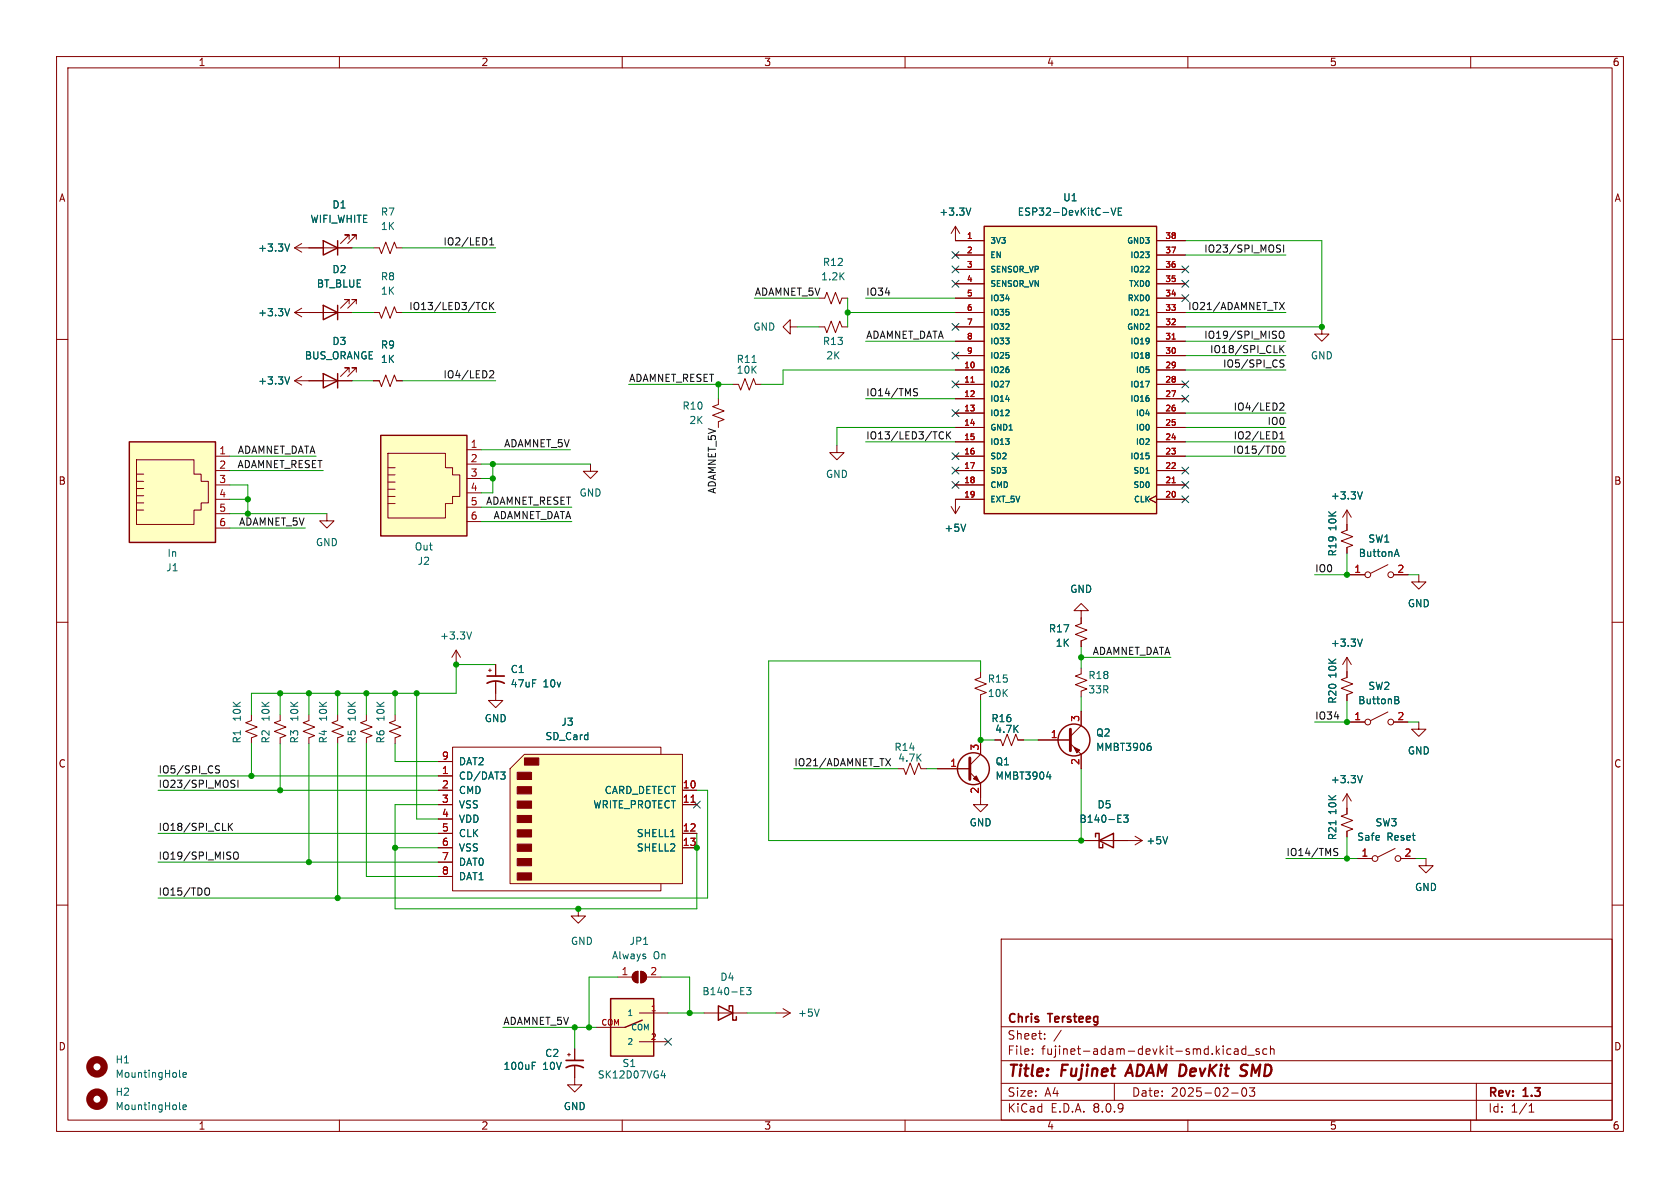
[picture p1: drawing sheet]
<svg xmlns="http://www.w3.org/2000/svg" width="297mm" height="210mm" viewBox="0 0 297 210" stroke-linecap="round" stroke-linejoin="round" font-family="sans-serif">
<g fill="none" stroke="#840000" stroke-width=".18">
<path d="M10 10h277v190h-277zM12 12h273v186h-273zM60 10v2M110 10v2M160 10v2M210 10v2M260 10v2M54.6 43.8h7.6M61.7 42.3v-.8h-.7h.7l-1.5 1.6M63 42.3v-.8h-.8h.8l-1.5 1.6M66 55.2h1.1l.3 1.1 .8-2.1 .8 2.1 .7-2.1 .4 1h1M10 60h2"/>
<path d="M127 70.5v1l-1 .4 2 .7-2 .8 2 .8-1 .3v1.1M285 60h2M57.8 90.8v1.3h1.3l-1.3 1.2-1.3-1.2h1.3M104.4 82v1.3h1.3l-1.3 1.3-1.3-1.3h1.3M245.4 99.8l-3.1 1.5M10 110h2M80.6 114.9l-.7 1.3M80.6 114.9v2.6M80.6 114.9l.8 1.3M86.4 118.5h.5M86.6 118.2v.5M87.6 117.5v2"/>
<path d="M238.1 118.7v1.1l-1 .3 2 .8-2 .8 2 .7-1 .4v1M238.8 101.6h2.5M246.4 101.6h2.5M250.8 101.6v1.3h1.3l-1.3 1.2-1.2-1.2h1.2M285 110h2M44.4 126.4v1l-1 .4 2.1 .7-2.1 .8 2.1 .7-1.1 .4v1M49.5 126.4v1l-1 .4 2 .7-2 .8 2 .7-1 .4v1M54.6 126.4v1l-1 .4 2 .7-2 .8 2 .7-1 .4v1M59.7 126.4v1l-1 .4 2 .7-2 .8 2 .7-1 .4v1M87.6 120.5v3.3h1.3l-1.3 1.3-1.2-1.3h1.2M238.1 140.3v3.6l-1 .4 2 .7-2 .8 2 .8-1 .3v1.1M238.1 140.3l-.7 1.3"/>
<path d="M238.1 140.3l.8 1.3M240 151.8h2.6M246.6 150l-3 1.5M247.6 151.8h2.6M252.1 151.8v1.2h1.3l-1.3 1.3-1.3-1.3h1.3M10 160h2M137.2 179.1h2.5M138.4 178.3l1.3 .8M139.7 179.1l-1.3 .7M177 166h108v32h-108zM285 160h2M60 198v2"/>
<path d="M100.3 186.4h.5M100.6 186.2v.5M101.6 185.4v2.1M101.6 188.5v2M110 198v2M160 198v2M177 194.5h108M177 191.5h108M177 187.5h108M177 181.5h108M182.5 186.3v.1M182.5 185.5v.1"/>
<path d="M184.7 183.6v.1M184.7 182.8v.1M187.6 182.1l-1.3 2M197 191.5v3M210 198v2M217.6 185.5l-.4-.1-.3 .3v.4l.1 .2h.6M217.7 193.2h1.2M218.2 185.5h.6l.1 .9M218.9 185.8h-.5a.29 .29 0 0 0-.2 .3 .29 .29 0 0 0 .2 .3l.5-.1M219.7 192.4l.2-.1a.81 .81 0 0 1 .6 .6 .81 .81 0 0 1-.3 .8l-.2 .1a.81 .81 0 0 1-.3-1.4zM220.2 185.5l-.4-.1-.3 .3v.4l.2 .2h.5M220.2 184.9v1.5"/>
<path d="M220.6 186.5h1.1M220.9 192.3h.9l-.5 .6 .4 .1v.7l-.2 .1h-.4l-.2-.1M222.6 185.5l-.4-.1-.2 .2 .1 .2 .5 .2v.3h-.6M224 185.5l-.5-.1-.3 .3v.4l.2 .2h.6M224.6 185.5l.2-.1 .4 .1v.9M224.6 184.9v1.5M260 198v2M261 191.5v6.5M270.3 196.6h.9M270.3 195.5l.4-.4v1.5"/>
<circle cx="241.8" cy="101.6" r=".51"/>
<circle cx="245.9" cy="101.6" r=".51"/>
<circle cx="243.1" cy="151.8" r=".51"/>
<circle cx="247.1" cy="151.8" r=".51"/>
</g>
<path d="M199.8 188.2l-.9 2M219.8 188.2l.8 .1M220.1 189.3a.49 .49 0 0 1 .3 .5 .49 .49 0 0 1-.4 .4" fill="none" stroke="#840000" stroke-width=".4"/>
<path d="M246.6 98h.6M246.9 97.1l.4 1.3M83.4 111.7l-.5 1.3M240.8 137.1l-.4 1.3M236.2 145.1v.7M144.8 178.4l-.4 1.2M94.1 188.4h.4M94.1 187.8h.6" fill="none" stroke="#006464" stroke-width=".18"/>
<path d="M57.1 42.5l2.6 1.3-2.6 1.3zM59.7 42.5v2.6" fill="none" stroke="#840000" stroke-width=".25"/>
<path d="M86.1 119.5h3.1M86.1 120.8a3.2 3.2 0 0 1 3.1 0M100.1 188.7a3.2 3.2 0 0 1 3 0M100.1 187.5h3" fill="none" stroke="#840000" stroke-width=".3"/>
<path d="M67.3 77h15.2v17.7h-15.2z" fill="#ffffc2"/>
<g fill="none" stroke="#840000" stroke-width=".18">
<path d="M52.1 55.2l1.2 .8M52.1 55.2h10.1M53.3 54.5l-1.2 .7M61.7 53.7v-.7h-.7h.7l-1.5 1.5M63 53.7v-.7h-.8h.8l-1.5 1.5M82.5 79.5h2.6M68.6 82.7h1.2M68.6 83.9h1.2M68.6 85.2h1.2M68.6 86.5h1.2M68.6 87.8h1.2M68.6 89h1.2"/>
<path d="M68.6 80.1h10.1v2.6h1.3v1.2h1.3v3.9h-1.3v1.2h-1.3v2.6h-10.1zM82.5 82h2.6M82.5 84.6h2.6M82.5 87.1h2.6M82.5 89.7h2.6M82.5 92.2h2.6M191.1 118.1v1l-1 .4 2.1 .8-2.1 .7 2.1 .8-1.1 .4v1M64.8 126.4v1l-1 .4 2 .7-2 .8 2 .7-1 .4v1M69.8 126.4v1l-1 .4 2.1 .7-2.1 .8 2.1 .7-1.1 .4v1M183.5 130.8h5.7M189.2 131.4l1.9 2v2.5M191.1 125.7v2.6l-1.9 1.9"/>
<path d="M101.6 190.5v1.3h1.3l-1.3 1.2-1.3-1.2h1.3"/>
</g>
<g fill="none" stroke="#840000" stroke-width=".25">
<path d="M57.1 54l2.6 1.2-2.6 1.3zM59.7 54v2.5M67.3 77h15.2v17.7h-15.2z"/>
<circle cx="189.9" cy="130.8" r="2.82"/>
</g>
<path d="M51.2 54.6l-.4 1.2M203.2 131.4h.2M203.3 131.9l.2 .2v.3l-.2 .3" fill="none" stroke="#006464" stroke-width=".18"/>
<path d="M189.2 128.9v3.8" fill="none" stroke="#840000" stroke-width=".51"/>
<path d="M189.9 132.1l1 .5-.5 .5z" fill="#840000" stroke="#840000" stroke-width=".18"/>
<path d="M90.2 135.9l2.5-2.5h27.9v22.8h-30.4z" fill="#ffffc2"/>
<g fill="#840000" stroke="#840000" stroke-width=".18">
<path d="M91.4 154.3h2.6v1.3h-2.6z"/>
<path d="M91.4 151.8h2.6v1.2h-2.6z"/>
<path d="M91.4 149.2h2.6v1.3h-2.6z"/>
<path d="M91.4 146.7h2.6v1.3h-2.6z"/>
<path d="M91.4 144.1h2.6v1.3h-2.6z"/>
<path d="M91.4 141.6h2.6v1.3h-2.6z"/>
<path d="M91.4 139.1h2.6v1.2h-2.6z"/>
<path d="M91.4 136.5h2.6v1.3h-2.6z"/>
<path d="M92.7 134h2.5v1.3h-2.5z"/>
</g>
<g fill="none" stroke="#840000" stroke-width=".18">
<path d="M77.5 137.2h2.5M77.5 139.7h2.5M77.5 134.6h2.5M90.2 135.9l2.5-2.5h27.9v22.8h-30.4zM116.8 133.4v-1.3h-36.8v25.4h36.8v-1.3M120.6 139.7h2.6M77.5 142.2h2.5M77.5 147.3h2.5M77.5 149.9h2.5M77.5 144.8h2.5M77.5 152.4h2.5M77.5 154.9h2.5"/>
<path d="M120.6 142.2h2.6M120.6 147.3h2.6M120.6 149.9h2.6"/>
</g>
<path d="M88.5 136.5h.8l-.4 .5M89 137l.3 .2v.3l-.3 .2" fill="none" stroke="#006464" stroke-width=".18"/>
<path d="M122.2 141.8h.7" fill="none" stroke="#a90000" stroke-width=".18"/>
<path d="M22.9 78.1h15.2v17.8h-15.2z" fill="#ffffc2"/>
<g fill="none" stroke="#840000" stroke-width=".18">
<path d="M54.6 67.3h7.6M61.7 65.8v-.8h-.7h.7l-1.5 1.5M63 65.8v-.8h-.8h.8l-1.5 1.5M24.1 83.8h1.3M24.1 85.1h1.3M24.1 86.4h1.3M24.1 87.6h1.3M24.1 88.9h1.3M24.1 90.2h1.3M24.1 81.3h10.2v2.5h1.3v1.3h1.2v3.8h-1.2v1.3h-1.3v2.5h-10.2zM38.1 80.6h2.5M38.1 83.2h2.5"/>
<path d="M38.1 85.7h2.5M38.1 88.3h2.5M38.1 90.8h2.5M38.1 93.3h2.5M173.4 118.7v1.1l-1.1 .3 2.1 .8-2.1 .8 2.1 .7-1 .4v1M191.1 109.2v1l-1 .4 2.1 .8-2.1 .7 2.1 .8-1.1 .4v1"/>
</g>
<path d="M22.9 78.1h15.2v17.8h-15.2zM57.1 66l2.6 1.3-2.6 1.3zM59.7 66v2.6" fill="none" stroke="#840000" stroke-width=".25"/>
<path d="M107.9 176.5h7.7v10.2h-7.7z" fill="#ffffc2"/>
<g fill="none" stroke="#840000" stroke-width=".25">
<path d="M193.7 148v-.7h.6v2.6h.6v-.7M194.3 148.6l2.5-1.3v2.6zM107.9 176.5h7.7v10.2h-7.7zM127 177.8l2.5 1.3-2.5 1.2zM128.9 178.4v-.6h.6v2.5h.7v-.6M113.5 180.3l-3 1.3"/>
<circle cx="172.1" cy="135.9" r="2.82"/>
</g>
<g fill="none" stroke="#840000" stroke-width=".18">
<path d="M52.1 43.8l1.2 .8M52.1 43.8h2.5M53.3 43.1l-1.2 .7M66 43.8h1.1l.3 1 .8-2 .8 2 .7-2 .4 1h1M139.7 57.8v-1.3l-1.3 1.3 1.3 1.3v-1.3h1.3M144.8 57.8h1l.4 1 .7-2 .8 2 .8-2 .3 1h1.1M144.8 52.7h1l.4-1 .7 2 .8-2 .8 2 .3-1h1.1M168.9 40l-.8 1.3M168.9 40v2.5M168.9 40l.8 1.3M52.1 67.3l1.2 .8M52.1 67.3h2.5"/>
<path d="M53.3 66.5l-1.2 .8M66 67.3h1.1l.3 1 .8-2 .8 2 .7-2 .4 1h1M129.5 67.9h1.1l.3 1.1 .8-2.1 .8 2.1 .7-2.1 .4 1h1M148 78.7v1.3h1.2l-1.2 1.3-1.3-1.3h1.3M191.1 108h1.3l-1.3-1.3-1.2 1.3h1.2v1.2M158.7 135.9h1.1l.3 1 .8-2 .8 2 .7-2 .4 1h1M165.7 135.9h5.7M171.4 136.5l2 1.9v3.8h1.2l-1.2 1.3-1.3-1.3h1.3M173.4 130.8v2.6l-2 1.9M175.9 130.8h1l.4 1 .8-2 .7 2 .8-2 .4 1h1M238.8 127.6h2.5M245.4 125.9l-3.1 1.5"/>
<path d="M246.4 127.6h2.5M250.8 127.6v1.3h1.3l-1.3 1.3-1.2-1.3h1.2M191.8 148.6h7.6M102.2 160.7v1.2h1.3l-1.3 1.3-1.2-1.3h1.2M109.2 172.7h2.6M112.1 172l.7-.3v2a1.02 1.02 0 0 1-1-.6 1.02 1.02 0 0 1 .3-1.1zM113 179.1h5.1M113.3 171.7a1.02 1.02 0 0 1 1 1 1.02 1.02 0 0 1-1 1zM114.3 172.7h2.5M124.5 179.1h7.6M105.4 181.6h5.1M113 184.2h5.1"/>
<circle cx="241.8" cy="127.6" r=".51"/>
<circle cx="245.9" cy="127.6" r=".51"/>
</g>
<g fill="none" stroke="#006464" stroke-width=".18">
<path d="M171.6 36.8l-.4 1.2M51.2 43.1l-.4 1.3M51.2 66.6l-.4 1.3M133 64.1h.7M185 137.3h.8M185.6 136.9v.8M246.6 123.1l.6 .2 .1 .2-.3 .2M246.6 123.7h.4M247 123.7l.3 .3v.3l-.7 .1M197.6 145.4h.6M197.6 144.1h.6M198.6 144.1h.8l-.4 .5 .4 .1v.5l-.2 .2-.6-.2"/>
<path d="M130.9 175.8h.7M130.9 174.6h.7M132 174.6h.8l-.5 .5 .4 .1v.5l-.2 .1-.5-.1M31.7 190.3l.2 .1M31.7 196l.2 .2M32.3 190l.6-.1v-.2l-.4-.1-.2 .2 .1 .6h.5M32.3 195.7l.6-.1v-.2l-.4-.1-.2 .2 .1 .6h.5M116.9 190.1h.8M117.5 189.7v.9"/>
</g>
<g fill="#840000" stroke="#840000" stroke-width=".18">
<path d="M112.1 172l.7-.3v2a1.02 1.02 0 0 1-1-.6 1.02 1.02 0 0 1 .3-1.1z"/>
<path d="M113.3 171.7a1.02 1.02 0 0 1 1 1 1.02 1.02 0 0 1-1 1z"/>
<path d="M172.1 137.7l.5-.5 .5 1z"/>
</g>
<g fill="none" stroke="#840000" stroke-width="1.3">
<circle cx="17.1" cy="188.6" r="1.27"/>
<circle cx="17.1" cy="194.3" r="1.27"/>
</g>
<path d="M171.4 134v3.8" fill="none" stroke="#840000" stroke-width=".51"/>
<path d="M174 40h30.5v50.8h-30.5z" fill="#ffffc2"/>
<path d="M174 40h30.5v50.8h-30.5z" fill="none" stroke="#840000" stroke-width=".25"/>
<g fill="none" stroke="#840000" stroke-width=".18">
<path d="M54.6 55.2h2.5M54.6 43.8h2.5M59.7 55.2h2.5M59.7 43.8h2.5M168.9 42.5h5.1M168.9 45.1h5.1M168.9 47.6h5.1M168.9 57.8h5.1M168.9 55.2h5.1M168.9 52.7h5.1M168.9 50.2h5.1M204.5 42.5h5"/>
<path d="M204.5 45.1h5M204.5 47.6h5M204.5 57.8h5M204.5 55.2h5M204.5 52.7h5M204.5 50.2h5M233.7 57.8v1.3h1.2l-1.2 1.2-1.3-1.2h1.3M54.6 67.3h2.5M59.7 67.3h2.5M66 67.3h1.1M70.1 67.3h1M168.9 65.4h5.1"/>
<path d="M168.9 67.9h5.1M168.9 70.5h5.1M168.9 73h5.1M168.9 75.6h5.1M168.9 78.1h5.1M168.9 62.9h5.1M168.9 60.3h5.1M204.5 65.4h5M204.5 67.9h5M204.5 70.5h5M204.5 73h5M204.5 75.6h5"/>
<path d="M204.5 78.1h5M204.5 62.9h5M204.5 60.3h5M168.1 89.5l.8 1.3M168.9 80.6h5.1M168.9 83.2h5.1M168.9 85.7h5.1M169.7 89.5l-.8 1.3M174 88.3h-5.1v2.5M204.5 87.6l-1.3 .7 1.3 .6M204.5 80.6h5M204.5 83.2h5"/>
<path d="M204.5 85.7h5M204.5 88.3h5M238.1 90.2v3.5l-1 .4 2 .8-2 .7 2 .8-1 .4v1M238.1 90.2l-.7 1.2M238.1 90.2l.8 1.2M87.6 117.5v2M191.1 109.2v1M191.1 113.3v1M238.1 116.2v3.6M238.1 116.2l-.7 1.3M238.1 116.2l.8 1.3M238.8 101.6h2.5"/>
<path d="M246.4 101.6h2.5M77.5 137.2h2.5M77.5 139.7h2.5M77.5 134.6h2.5M87.6 120.5v2.1M120.6 139.7h2.6M165.7 135.9h5.7M173.4 130.8v2.6M173.4 138.4v2.6M175.9 130.8h1M180 130.8h1M183.5 130.8h5.7"/>
<path d="M191.1 125.7v2.6M191.1 133.4v2.5M238.1 122.8v1M238.8 127.6h2.5M246.4 127.6h2.5M77.5 142.2h2.5M77.5 147.3h2.5M77.5 149.9h2.5M77.5 144.8h2.5M77.5 152.4h2.5M77.5 154.9h2.5M120.6 142.2h2.6"/>
<path d="M120.6 147.3h2.6M120.6 149.9h2.6M191.8 148.6h2.5M196.8 148.6h5.1M200.7 147.8l1.2 .8M201.9 148.6l-1.2 .8M238.1 142.9v1M238.1 146.9v1.1M240 151.8h2.6M247.6 151.8h2.6M101.6 185.4v2.1M101.6 188.5v2"/>
</g>
<path d="M207.2 59.9h.6M171.6 67.6h.6M207.2 85.3h.6M122.2 141.8h.7" fill="none" stroke="#a90000" stroke-width=".18"/>
<g fill="none" stroke="#006464" stroke-width=".18">
<path d="M171.6 36.8l-.4 1.2M195 37.6h1M196.4 36.8l.4 1.2 .5-1.2M197.7 37.4h.4M198.3 36.8h-.6v1.2h.6M51.2 54.6l-.4 1.2M51.2 43.1l-.4 1.3M202.6 55.7h.6M51.2 66.6l-.4 1.3M170.7 92.7l-.4 1.2M240.8 86.9l-.4 1.3M246.6 98h.6"/>
<path d="M246.9 97.1l.4 1.3M240.8 113l-.4 1.2M88.5 136.5h.8l-.4 .5M89 137l.3 .2v.3l-.3 .2M185 137.3h.8M185.6 136.9v.8M203.2 131.4h.2M203.3 131.9l.2 .2v.3l-.2 .3M240.8 137.1l-.4 1.3M246.6 123.1l.6 .2 .1 .2-.3 .2M246.6 123.7h.4M247 123.7l.3 .3v.3l-.7 .1"/>
<path d="M197.6 145.4h.6M197.6 144.1h.6M198.6 144.1h.8l-.4 .5 .4 .1v.5l-.2 .2-.6-.2M206.4 147.9l-.4 1.3M236.2 145.1v.7M94.1 188.4h.4M94.1 187.8h.6"/>
</g>
<g fill="none" stroke="#0f0f0f" stroke-width=".18">
<path d="M85.5 53.5h.3l.2 .1M86 54.6l-.2 .1h-.3M86.6 53.5v1.2M86.6 43.3h.7M86.6 42.4l.3-.4v1.3M86.7 54l.6 .7M87.3 53.5l-.7 .7M225.9 43.3l.5 .1M225.9 43.9l.4 .1 .1 .3-.3 .3h-.3M226.2 53.5l.8 1.2M226.3 58.6l.1-.1a.43 .43 0 0 1 .6 .5v.4a.42 .42 0 0 1-.4 .4 .42 .42 0 0 1-.5-.4v-.4zM226.9 43.3v1.3"/>
<path d="M227 53.5l-.8 1.2M86.6 65.6l.4-.1 .3 .4-.8 .9h.8M161.6 69.2l.5 .2 .1 .3-.2 .3-.5-.1M161.6 68.8h.6M166.3 76.4l.3-.1 .2 .1M166.8 77.5l-.2 .1-.3-.1M167.3 76.3v1.3M167.5 76.9l.6 .7M168.1 76.3l-.8 .7M226.3 61.1v1.3M226.3 77.6h.7M226.3 64l.7 .5-.3 .4-.4-.1"/>
<path d="M226.3 71.4l.4-.2 .3 .4-.8 .9h.8M226.3 76.7l.3-.4v1.3M226.4 78.9a.43 .43 0 0 1 .6 .4v.4a.43 .43 0 0 1-.6 .4M226.4 61.6l.6 .8M227 61.1l-.7 .7M227 63.7l-.5-.1-.2 .3M38.1 135.7l.7 .6-.2 .3h-.5M38.8 135.4h-.5l-.2 .2M41 138.5l.4 .1 .1 .3-.2 .3h-.3M41 137.9l.5 .1M42.1 137.9v1.3M156.6 134.1l.8 1.3"/>
<path d="M157.4 134.1l-.8 1.3M36.5 157a.43 .43 0 0 1 .6 .4v.4a.43 .43 0 0 1-.6 .4M40.4 145.5v1.3M40.6 146.1l.5 .7M41.1 145.5l-.7 .8M41.3 150.8l.3-.2a.43 .43 0 0 1 .5 .4v.5a.42 .42 0 0 1-.4 .4 .42 .42 0 0 1-.4-.4zM235.9 150.5l.5 .2 .1 .3-.2 .3-.5-.1M235.9 150h.6"/>
</g>
<g fill="none" stroke="#009600" stroke-width=".18">
<path d="M62.2 43.8h3.8M62.2 55.2h3.8M71.1 43.8h16.5M71.1 55.2h16.5M133.3 52.7h11.5M141 57.8h3.8M149.9 55.2h19M149.9 52.7v5.1M153 52.7h15.9M209.5 55.2h17.8M209.5 42.5h24.2v15.3h-24.2M209.5 45.1h17.8"/>
<path d="M62.2 67.3h3.8M71.1 67.3h16.5M85.1 79.5h15.7M111.1 67.9h18.4M127 67.9v2.6M153 60.3h15.9M153 70.5h15.9M153 78.1h15.9M168.9 65.4h-30.5v2.5h-3.8M168.9 75.6h-20.9v3.1M209.5 65.4h17.8M209.5 60.3h17.8"/>
<path d="M209.5 75.6h17.8M209.5 78.1h17.8M209.5 73h17.8M209.5 62.9h17.8M40.6 88.3h3.2M40.6 90.8h17.2M40.6 85.7h3.2v5.1M40.6 93.3h13.4M40.6 83.2h16.5M40.6 80.6h15.3M85.1 82h19.3M85.1 84.6h2"/>
<path d="M85.1 89.7h16M85.1 92.2h16M87.1 82v5.1h-2M209.5 80.6h17.8M238.1 97.8v3.8M87.6 117.5h-7v5.1h-36.2v3.8M173.4 118.7v-1.9h-37.5v31.8h55.9M191.1 116.2h15.9M191.1 114.3v3.8M232.4 101.6h6.4M248.9 101.6h1.9M27.9 137.2h49.6"/>
<path d="M27.9 139.7h49.6M44.4 131.4v5.8M49.5 122.6v3.8M49.5 131.4v8.3M54.6 122.6v3.8M54.6 131.4v21M59.7 122.6v3.8M59.7 131.4v27.4M64.8 122.6v3.8M64.8 131.4v23.5h12.7M69.8 122.6v3.8M69.8 131.4v3.2h7.7"/>
<path d="M73.7 122.6v22.2h3.8M123.2 139.7h1.9v19.1h-97.2M140.3 135.9h18.4M163.8 135.9h1.9M173.4 123.8v7h2.5M181 130.8h2.5M191.1 123.2v2.5M191.1 135.9v12.7M232.4 127.6h6.4M238.1 123.8v3.8M248.9 127.6h1.9M27.9 147.3h49.6"/>
<path d="M27.9 152.4h49.6M69.8 149.9h7.7M77.5 142.2h-7.7v18.5h53.4v-13.4M227.3 151.8h12.7M238.1 148v3.8M250.2 151.8h1.9M109.2 172.7h-5.1v8.9M116.8 172.7h5.1v6.4M118.1 179.1h6.4M132.1 179.1h5.1M88.9 181.6h16.5M101.6 181.6v3.8"/>
</g>
<g fill="none" stroke="#000084" stroke-width=".18">
<path d="M168.3 49.6l1.2 1.2M168.3 47l1.2 1.2M168.3 44.5l1.2 1.2M168.3 57.2l1.2 1.2M169.5 49.6l-1.2 1.2M169.5 47l-1.2 1.2M169.5 44.5l-1.2 1.2M169.5 57.2l-1.2 1.2M208.9 52.1l1.3 1.2M208.9 49.6l1.3 1.2M208.9 47l1.3 1.2M210.2 52.1l-1.3 1.2"/>
<path d="M210.2 49.6l-1.3 1.2M210.2 47l-1.3 1.2M168.3 72.4l1.2 1.2M168.3 62.3l1.2 1.2M168.3 67.3l1.2 1.3M169.5 72.4l-1.2 1.2M169.5 62.3l-1.2 1.2M169.5 67.3l-1.2 1.3M208.9 69.9l1.3 1.2M208.9 67.3l1.3 1.3M210.2 69.9l-1.3 1.2M210.2 67.3l-1.3 1.3"/>
<path d="M168.3 80l1.2 1.3M168.3 85.1l1.2 1.2M168.3 82.6l1.2 1.2M169.5 80l-1.2 1.3M169.5 85.1l-1.2 1.2M169.5 82.6l-1.2 1.2M208.9 82.6l1.3 1.2M208.9 87.7l1.3 1.2M208.9 85.1l1.3 1.2M210.2 82.6l-1.3 1.2M210.2 87.7l-1.3 1.2M210.2 85.1l-1.3 1.2"/>
<path d="M122.6 141.6l1.2 1.2M123.8 141.6l-1.2 1.2M117.5 183.5l1.2 1.3M118.7 183.5l-1.2 1.3"/>
</g>
<g fill="#009600" stroke="#009600" stroke-width=".18">
<circle cx="127" cy="67.9" r=".46"/>
<circle cx="87.1" cy="84.6" r=".46"/>
<circle cx="87.1" cy="82" r=".46"/>
<circle cx="49.5" cy="139.7" r=".46"/>
<circle cx="44.4" cy="137.2" r=".46"/>
<circle cx="73.7" cy="122.6" r=".46"/>
<circle cx="69.8" cy="122.6" r=".46"/>
<circle cx="80.6" cy="117.5" r=".46"/>
<circle cx="69.8" cy="149.9" r=".46"/>
<circle cx="59.7" cy="158.8" r=".46"/>
<circle cx="54.6" cy="152.4" r=".46"/>
<circle cx="101.6" cy="181.6" r=".46"/>
<circle cx="104.1" cy="181.6" r=".46"/>
<circle cx="102.2" cy="160.7" r=".46"/>
<circle cx="121.9" cy="179.1" r=".46"/>
<circle cx="64.8" cy="122.6" r=".46"/>
<circle cx="43.8" cy="88.3" r=".46"/>
<circle cx="59.7" cy="122.6" r=".46"/>
<circle cx="54.6" cy="122.6" r=".46"/>
<circle cx="49.5" cy="122.6" r=".46"/>
<circle cx="43.8" cy="90.8" r=".46"/>
<circle cx="149.9" cy="55.2" r=".46"/>
<circle cx="233.7" cy="57.8" r=".46"/>
<circle cx="238.1" cy="127.6" r=".46"/>
<circle cx="238.1" cy="151.8" r=".46"/>
<circle cx="238.1" cy="101.6" r=".46"/>
<circle cx="123.2" cy="149.9" r=".46"/>
<circle cx="191.1" cy="148.6" r=".46"/>
<circle cx="191.1" cy="116.2" r=".46"/>
<circle cx="173.4" cy="130.8" r=".46"/>
</g>
<g font-size="2.8" fill="#840000">
<text x="178" y="190.9">Title:</text>
<text x="187.7" y="190.9">Fujinet</text>
<text x="200.1" y="190.9">ADAM DevKit</text>
<text x="221.8" y="190.9">SMD</text>
</g>
<g font-size="2.1" fill="#840000">
<text x="178" y="184">Sheet:</text>
<text x="178" y="181.2">Chris</text>
<text x="185.5" y="181.2">Tersteeg</text>
<text x="178" y="186.7">File:</text>
<text x="184.1" y="186.7">fujinet-adam-devkit-smd.kicad_sch</text>
<text x="178" y="196.9">KiCad</text>
<text x="178" y="194.1">Size:</text>
<text x="184.7" y="194.1">A4</text>
<text x="185.7" y="196.9">E.D.A.</text>
<text x="193.3" y="196.9">8.0.9</text>
<text x="200" y="194.1">Date:</text>
<text x="207" y="194.1">2025-02-03</text>
<text x="263" y="194.3">Rev:</text>
<text x="263" y="196.9">Id:</text>
<text x="267.1" y="196.9">1/1</text>
<text x="269.4" y="194.3">1.3</text>
</g>
<g font-size="1.8" fill="#840000">
<text x="35" y="11.9">1</text>
<text x="85" y="11.9">2</text>
<text x="135" y="11.9">3</text>
<text x="185" y="11.9">4</text>
<text x="235" y="11.9">5</text>
<text x="285" y="11.9">6</text>
<text x="10.3" y="35.9">A</text>
<text x="285.3" y="35.9">A</text>
<text x="10.3" y="85.9">B</text>
<text x="285.3" y="85.9">B</text>
<text x="10.3" y="135.9">C</text>
<text x="285.3" y="135.9">C</text>
<text x="10.3" y="185.9">D</text>
<text x="285.3" y="185.9">D</text>
<text x="35" y="199.9">1</text>
<text x="85" y="199.9">2</text>
<text x="135" y="199.9">3</text>
<text x="185" y="199.9">4</text>
<text x="235" y="199.9">5</text>
<text x="285" y="199.9">6</text>
</g>
<g font-size="1.8" fill="#006464">
<text x="187.9" y="35.8">U1</text>
<text x="54.8" y="39.6">WIFI_WHITE</text>
<text x="58.7" y="37.1">D1</text>
<text x="67.2" y="38.3">R7</text>
<text x="67.2" y="40.9">1K</text>
<text x="166" y="38.3">+3.3V</text>
<text x="179.8" y="38.3">ESP32-DevKitC-VE</text>
<text x="45.5" y="44.7">+3.3V</text>
<text x="145.4" y="47.2">R12</text>
<text x="55.9" y="51">BT_BLUE</text>
<text x="58.7" y="48.5">D2</text>
<text x="67.2" y="49.8">R8</text>
<text x="67.2" y="52.3">1K</text>
<text x="145.1" y="49.8">1.2K</text>
<text x="45.5" y="56.1">+3.3V</text>
<text x="133.1" y="58.6">GND</text>
<text x="53.8" y="63.7">BUS_ORANGE</text>
<text x="58.7" y="61.2">D3</text>
<text x="67.2" y="61.8">R9</text>
<text x="67.2" y="64.4">1K</text>
<text x="130.1" y="64.4">R11</text>
<text x="145.4" y="61.2">R13</text>
<text x="146" y="63.7">2K</text>
<text x="231.6" y="63.7">GND</text>
<text x="45.5" y="68.2">+3.3V</text>
<text x="130.1" y="66.3">10K</text>
<text x="120.6" y="72.6">R10</text>
<text x="121.8" y="75.2">2K</text>
<text x="102.4" y="88">GND</text>
<text x="145.9" y="84.7">GND</text>
<text x="235.2" y="88.5">+3.3V</text>
<text x="166.9" y="94.2">+5V</text>
<text x="236.4" y="94" transform="rotate(-90 236.4 94)">10K</text>
<text x="29.3" y="101.2">J1</text>
<text x="29.5" y="98.7">In</text>
<text x="55.7" y="96.7">GND</text>
<text x="73.2" y="97.5">Out</text>
<text x="73.7" y="100.1">J2</text>
<text x="236.4" y="98.5" transform="rotate(-90 236.4 98.5)">R19</text>
<text x="240.1" y="98.7">ButtonA</text>
<text x="241.8" y="96.1">SW1</text>
<text x="189.1" y="105">GND</text>
<text x="248.8" y="107.5">GND</text>
<text x="77.7" y="113.3">+3.3V</text>
<text x="185.3" y="112">R17</text>
<text x="90.2" y="119.2">C1</text>
<text x="186.5" y="114.5">1K</text>
<text x="235.2" y="114.5">+3.3V</text>
<text x="90.2" y="121.7">47uF</text>
<text x="96" y="121.7">10v</text>
<text x="174.5" y="120.9">R15</text>
<text x="174.5" y="123.4">10K</text>
<text x="192.3" y="120.2">R18</text>
<text x="192.3" y="122.8">33R</text>
<text x="236.4" y="124.5" transform="rotate(-90 236.4 124.5)">R20</text>
<text x="236.4" y="120.1" transform="rotate(-90 236.4 120.1)">10K</text>
<text x="240" y="124.7">ButtonB</text>
<text x="241.8" y="122.1">SW2</text>
<text x="42.8" y="131.5" transform="rotate(-90 42.8 131.5)">R1</text>
<text x="42.8" y="127.7" transform="rotate(-90 42.8 127.7)">10K</text>
<text x="47.9" y="131.5" transform="rotate(-90 47.9 131.5)">R2</text>
<text x="47.9" y="127.7" transform="rotate(-90 47.9 127.7)">10K</text>
<text x="52.9" y="131.5" transform="rotate(-90 52.9 131.5)">R3</text>
<text x="52.9" y="127.7" transform="rotate(-90 52.9 127.7)">10K</text>
<text x="58" y="131.5" transform="rotate(-90 58 131.5)">R4</text>
<text x="58" y="127.7" transform="rotate(-90 58 127.7)">10K</text>
<text x="63.1" y="131.5" transform="rotate(-90 63.1 131.5)">R5</text>
<text x="63.1" y="127.7" transform="rotate(-90 63.1 127.7)">10K</text>
<text x="68.2" y="131.5" transform="rotate(-90 68.2 131.5)">R6</text>
<text x="68.2" y="127.7" transform="rotate(-90 68.2 127.7)">10K</text>
<text x="85.6" y="127.9">GND</text>
<text x="96.3" y="131">SD_Card</text>
<text x="99.1" y="128.5">J3</text>
<text x="175.2" y="127.9">R16</text>
<text x="175.8" y="129.8">4.7K</text>
<text x="193.7" y="130.4">Q2</text>
<text x="81" y="135.5">DAT2</text>
<text x="158" y="132.9">R14</text>
<text x="158.7" y="134.8">4.7K</text>
<text x="175.9" y="135.5">Q1</text>
<text x="193.7" y="132.9">MMBT3906</text>
<text x="248.8" y="133.6">GND</text>
<text x="81" y="138">CD/DAT3</text>
<text x="81" y="140.6">CMD</text>
<text x="81" y="143.1">VSS</text>
<text x="104.8" y="143.1">WRITE_PROTECT</text>
<text x="106.8" y="140.6">CARD_DETECT</text>
<text x="175.9" y="138">MMBT3904</text>
<text x="193.9" y="143.1">D5</text>
<text x="235.2" y="138.7">+3.3V</text>
<text x="81" y="145.6">VDD</text>
<text x="81" y="148.2">CLK</text>
<text x="112.5" y="148.2">SHELL1</text>
<text x="171.3" y="146.3">GND</text>
<text x="190.7" y="145.6">B140-E3</text>
<text x="202.6" y="149.5">+5V</text>
<text x="236.4" y="148.6" transform="rotate(-90 236.4 148.6)">R21</text>
<text x="236.4" y="144.2" transform="rotate(-90 236.4 144.2)">10K</text>
<text x="239.8" y="148.8">Safe</text>
<text x="243.1" y="146.3">SW3</text>
<text x="245.2" y="148.8">Reset</text>
<text x="81" y="150.7">VSS</text>
<text x="81" y="153.3">DAT0</text>
<text x="81" y="155.8">DAT1</text>
<text x="112.5" y="150.7">SHELL2</text>
<text x="250.1" y="157.7">GND</text>
<text x="100.8" y="167.2">GND</text>
<text x="111.2" y="167.2">JP1</text>
<text x="108.1" y="169.8">Always</text>
<text x="115.5" y="169.8">On</text>
<text x="127.2" y="173.6">D4</text>
<text x="124.1" y="176.1">B140-E3</text>
<text x="141" y="179.9">+5V</text>
<text x="20.3" y="188.2">H1</text>
<text x="20.3" y="190.7">MountingHole</text>
<text x="88.9" y="189.3">100uF</text>
<text x="95.9" y="189.3">10V</text>
<text x="96.3" y="187">C2</text>
<text x="105.6" y="190.9">SK12D07VG4</text>
<text x="109.9" y="188.8">S1</text>
<text x="20.3" y="193.9">H2</text>
<text x="20.3" y="196.4">MountingHole</text>
<text x="99.6" y="196.4">GND</text>
</g>
<g font-size="1.8" fill="#0f0f0f">
<text x="78.3" y="43.5">IO2/LED1</text>
<text x="212.8" y="44.7">IO23/SPI_MOSI</text>
<text x="133.3" y="52.4">ADAMNET_5V</text>
<text x="153" y="52.4">IO34</text>
<text x="72.2" y="54.9">IO13/LED3/TCK</text>
<text x="153" y="60">ADAMNET_DATA</text>
<text x="210" y="54.9">IO21/ADAMNET_TX</text>
<text x="212.8" y="60">IO19/SPI_MISO</text>
<text x="213.8" y="62.5">IO18/SPI_CLK</text>
<text x="216.1" y="65.1">IO5/SPI_CS</text>
<text x="78.3" y="67">IO4/LED2</text>
<text x="111.1" y="67.6">ADAMNET_RESET</text>
<text x="153" y="70.1">IO14/TMS</text>
<text x="153" y="77.8">IO13/LED3/TCK</text>
<text x="218" y="72.7">IO4/LED2</text>
<text x="218" y="77.8">IO2/LED1</text>
<text x="224" y="75.2">IO0</text>
<text x="41.9" y="82.8">ADAMNET_RESET</text>
<text x="41.9" y="80.3">ADAMNET_DATA</text>
<text x="89" y="79.2">ADAMNET_5V</text>
<text x="217.9" y="80.3">IO15/TDO</text>
<text x="85.8" y="89.3">ADAMNET_RESET</text>
<text x="126.7" y="87.4" transform="rotate(-90 126.7 87.4)">ADAMNET_5V</text>
<text x="42.2" y="93">ADAMNET_5V</text>
<text x="87.2" y="91.9">ADAMNET_DATA</text>
<text x="232.4" y="101.3">IO0</text>
<text x="193.1" y="115.9">ADAMNET_DATA</text>
<text x="232.4" y="127.3">IO34</text>
<text x="27.9" y="136.8">IO5/SPI_CS</text>
<text x="140.3" y="135.5">IO21/ADAMNET_TX</text>
<text x="27.9" y="139.4">IO23/SPI_MOSI</text>
<text x="27.9" y="147">IO18/SPI_CLK</text>
<text x="27.9" y="152.1">IO19/SPI_MISO</text>
<text x="227.3" y="151.4">IO14/TMS</text>
<text x="27.9" y="158.4">IO15/TDO</text>
<text x="88.9" y="181.3">ADAMNET_5V</text>
</g>
<g font-size="1.8" fill="#a90000">
<text x="38.7" y="80.4">1</text>
<text x="38.7" y="82.9">2</text>
<text x="83.1" y="79.2">1</text>
<text x="83.1" y="81.8">2</text>
<text x="38.7" y="85.5">3</text>
<text x="38.7" y="88">4</text>
<text x="83.1" y="84.3">3</text>
<text x="83.1" y="86.9">4</text>
<text x="83.1" y="89.4">5</text>
<text x="38.7" y="90.6">5</text>
<text x="38.7" y="93.1">6</text>
<text x="83.1" y="91.9">6</text>
<text x="239.3" y="101.3">1</text>
<text x="246.9" y="101.3">2</text>
<text x="185.7" y="130.6">1</text>
<text x="190.9" y="127.7" transform="rotate(-90 190.9 127.7)">3</text>
<text x="239.3" y="127.4">1</text>
<text x="246.9" y="127.4">2</text>
<text x="78" y="136.9">1</text>
<text x="78" y="134.4">9</text>
<text x="167.9" y="135.6">1</text>
<text x="173.1" y="132.8" transform="rotate(-90 173.1 132.8)">3</text>
<text x="190.9" y="135.3" transform="rotate(-90 190.9 135.3)">2</text>
<text x="78" y="139.4">2</text>
<text x="78" y="142">3</text>
<text x="120.6" y="139.4">10</text>
<text x="120.6" y="142">11</text>
<text x="173.1" y="140.4" transform="rotate(-90 173.1 140.4)">2</text>
<text x="78" y="144.5">4</text>
<text x="78" y="147.1">5</text>
<text x="78" y="149.6">6</text>
<text x="120.6" y="147.1">12</text>
<text x="120.6" y="149.6">13</text>
<text x="78" y="152.1">7</text>
<text x="78" y="154.7">8</text>
<text x="240.6" y="151.5">1</text>
<text x="248.2" y="151.5">2</text>
<text x="109.8" y="172.5">1</text>
<text x="114.9" y="172.5">2</text>
</g>
<g font-size="1.4" fill="#a90000">
<text x="170.8" y="42.3">1</text>
<text x="170.8" y="44.8">2</text>
<text x="170.8" y="47.4">3</text>
<text x="205.9" y="47.4">36</text>
<text x="205.9" y="44.8">37</text>
<text x="205.9" y="42.3">38</text>
<text x="170.8" y="49.9">4</text>
<text x="170.8" y="52.5">5</text>
<text x="205.9" y="52.5">34</text>
<text x="205.9" y="49.9">35</text>
<text x="170.8" y="55">6</text>
<text x="170.8" y="57.5">7</text>
<text x="205.9" y="57.5">32</text>
<text x="205.9" y="55">33</text>
<text x="170.4" y="65.2">10</text>
<text x="170.8" y="60.1">8</text>
<text x="170.8" y="62.6">9</text>
<text x="205.9" y="65.2">29</text>
<text x="205.9" y="62.6">30</text>
<text x="205.9" y="60.1">31</text>
<text x="170.4" y="67.7">11</text>
<text x="170.4" y="70.2">12</text>
<text x="205.9" y="70.2">27</text>
<text x="205.9" y="67.7">28</text>
<text x="170.4" y="72.8">13</text>
<text x="170.4" y="75.3">14</text>
<text x="170.4" y="77.9">15</text>
<text x="205.9" y="77.9">24</text>
<text x="205.9" y="75.3">25</text>
<text x="205.9" y="72.8">26</text>
<text x="170.4" y="80.4">16</text>
<text x="170.4" y="82.9">17</text>
<text x="205.9" y="82.9">22</text>
<text x="205.9" y="80.4">23</text>
<text x="170.4" y="85.5">18</text>
<text x="170.4" y="88">19</text>
<text x="205.9" y="88">20</text>
<text x="205.9" y="85.5">21</text>
<text x="115" y="178.8">1</text>
<text x="106.2" y="181.4">COM</text>
<text x="115" y="183.9">2</text>
</g>
<g font-size="1.4" fill="#006464">
<text x="175" y="43.3">3V3</text>
<text x="175" y="45.8">EN</text>
<text x="199.1" y="43.3">GND3</text>
<text x="199.7" y="45.8">IO23</text>
<text x="175" y="48.4">SENSOR_VP</text>
<text x="175" y="50.9">SENSOR_VN</text>
<text x="175" y="53.4">IO34</text>
<text x="199.2" y="53.4">RXD0</text>
<text x="199.5" y="50.9">TXD0</text>
<text x="199.7" y="48.4">IO22</text>
<text x="175" y="56">IO35</text>
<text x="175" y="58.5">IO32</text>
<text x="199.1" y="58.5">GND2</text>
<text x="199.7" y="56">IO21</text>
<text x="175" y="61.1">IO33</text>
<text x="175" y="63.6">IO25</text>
<text x="199.7" y="63.6">IO18</text>
<text x="199.7" y="61.1">IO19</text>
<text x="175" y="66.1">IO26</text>
<text x="175" y="68.7">IO27</text>
<text x="175" y="71.2">IO14</text>
<text x="199.7" y="71.2">IO16</text>
<text x="199.7" y="68.7">IO17</text>
<text x="200.7" y="66.1">IO5</text>
<text x="175" y="73.8">IO12</text>
<text x="175" y="76.3">GND1</text>
<text x="200.7" y="76.3">IO0</text>
<text x="200.7" y="73.8">IO4</text>
<text x="175" y="78.8">IO13</text>
<text x="175" y="81.4">SD2</text>
<text x="175" y="83.9">SD3</text>
<text x="199.7" y="81.4">IO15</text>
<text x="200.2" y="83.9">SD1</text>
<text x="200.7" y="78.8">IO2</text>
<text x="175" y="86.5">CMD</text>
<text x="175" y="89">EXT_5V</text>
<text x="200.2" y="86.5">SD0</text>
<text x="200.3" y="89">CLK</text>
<text x="110.8" y="179.8">1</text>
<text x="110.8" y="184.9">2</text>
<text x="111.5" y="182.3">COM</text>
</g>
</svg>
